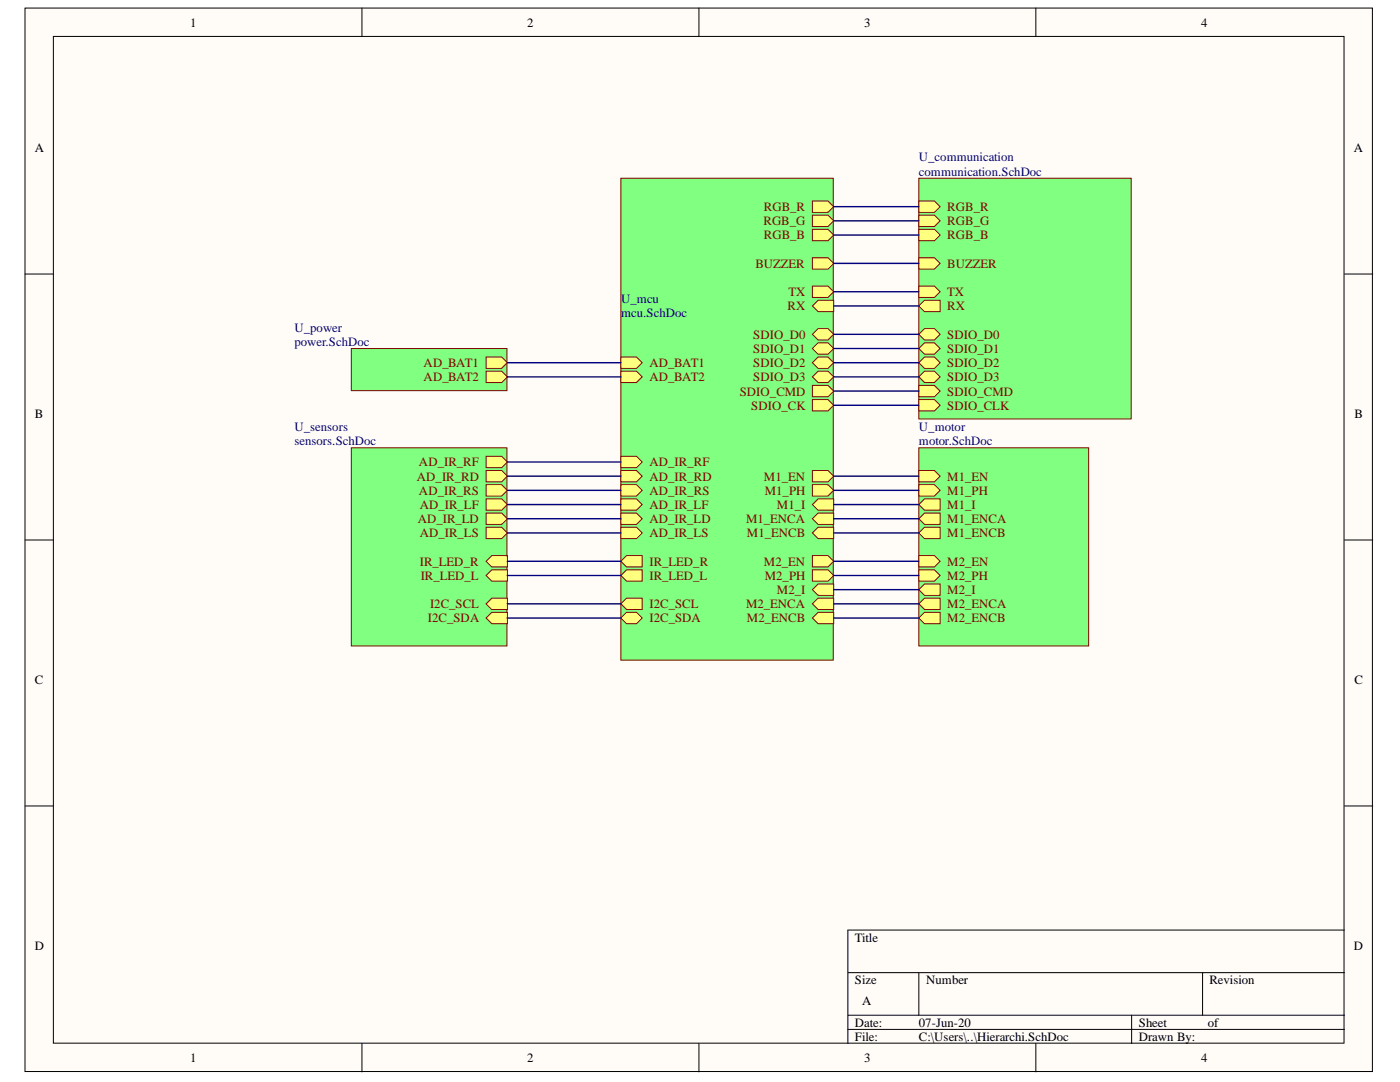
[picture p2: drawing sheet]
<svg xmlns="http://www.w3.org/2000/svg" width="279mm" height="216mm" viewBox="0 0 279 216" stroke-linecap="round" stroke-linejoin="round" font-family="sans-serif">
<g fill="#fffcf8" stroke="#000" stroke-width=".2">
<path d="M5 1.6h268.9v212.2h-268.9z"/>
<path d="M10.7 7.3h257.5v200.8h-257.5z"/>
</g>
<g fill="none" stroke="#000" stroke-width=".2">
<path d="M72.2 1.6v5.7M139.5 1.6v5.7M206.7 1.6v5.7M5 54.7h5.7M268.3 54.7h5.7M5 107.8h5.7M268.3 107.8h5.7M5 160.8h5.7M268.3 160.8h5.7M169.2 194.1h99.1M183.4 194.1v8.5M240 194.1v8.5"/>
<path d="M268.3 185.6h-99.1v22.6M72.2 208.2v5.7M139.5 208.2v5.7M169.2 202.6h99.1M169.2 205.4h99.1M206.7 208.2v5.7M225.8 202.6v5.6"/>
</g>
<path d="M123.9 35.6h42.4v96.1h-42.4z" fill="#80ff80" stroke="#800000" stroke-width=".2"/>
<path d="M123.9 99.5h3.1l1.2 1.2-1.2 1.1h-3.1z" fill-rule="evenodd" fill="#ffff80"/>
<path d="M123.9 99.5h3.1l1.2 1.2-1.2 1.1h-3.1z" fill="none" stroke="#800000" stroke-width=".2"/>
<path d="M123.9 91.1h3.1l1.2 1.1-1.2 1.1h-3.1z" fill-rule="evenodd" fill="#ffff80"/>
<path d="M123.9 91.1h3.1l1.2 1.1-1.2 1.1h-3.1z" fill="none" stroke="#800000" stroke-width=".2"/>
<path d="M123.9 105.2h3.1l1.2 1.1-1.2 1.2h-3.1z" fill-rule="evenodd" fill="#ffff80"/>
<path d="M123.9 105.2h3.1l1.2 1.1-1.2 1.2h-3.1z" fill="none" stroke="#800000" stroke-width=".2"/>
<path d="M123.9 96.7h3.1l1.2 1.1-1.2 1.2h-3.1z" fill-rule="evenodd" fill="#ffff80"/>
<path d="M123.9 96.7h3.1l1.2 1.1-1.2 1.2h-3.1z" fill="none" stroke="#800000" stroke-width=".2"/>
<path d="M123.9 93.9h3.1l1.2 1.1-1.2 1.1h-3.1z" fill-rule="evenodd" fill="#ffff80"/>
<path d="M123.9 93.9h3.1l1.2 1.1-1.2 1.1h-3.1z" fill="none" stroke="#800000" stroke-width=".2"/>
<path d="M123.9 102.4h3.1l1.2 1.1-1.2 1.1h-3.1z" fill-rule="evenodd" fill="#ffff80"/>
<path d="M123.9 102.4h3.1l1.2 1.1-1.2 1.1h-3.1z" fill="none" stroke="#800000" stroke-width=".2"/>
<path d="M162.1 103.5l1.2-1.1h3.1v2.2h-3.1z" fill-rule="evenodd" fill="#ffff80"/>
<path d="M162.1 103.5l1.2-1.1h3.1v2.2h-3.1z" fill="none" stroke="#800000" stroke-width=".2"/>
<path d="M162.1 106.3l1.2-1.1h3.1v2.3h-3.1z" fill-rule="evenodd" fill="#ffff80"/>
<path d="M162.1 106.3l1.2-1.1h3.1v2.3h-3.1z" fill="none" stroke="#800000" stroke-width=".2"/>
<path d="M162.1 93.9h3.1l1.2 1.1-1.2 1.1h-3.1z" fill-rule="evenodd" fill="#ffff80"/>
<path d="M162.1 93.9h3.1l1.2 1.1-1.2 1.1h-3.1z" fill="none" stroke="#800000" stroke-width=".2"/>
<path d="M162.1 96.7h3.1l1.2 1.1-1.2 1.2h-3.1z" fill-rule="evenodd" fill="#ffff80"/>
<path d="M162.1 96.7h3.1l1.2 1.1-1.2 1.2h-3.1z" fill="none" stroke="#800000" stroke-width=".2"/>
<path d="M162.1 100.7l1.2-1.2h3.1v2.3h-3.1z" fill-rule="evenodd" fill="#ffff80"/>
<path d="M162.1 100.7l1.2-1.2h3.1v2.3h-3.1z" fill="none" stroke="#800000" stroke-width=".2"/>
<path d="M162.1 110.9h3.1l1.2 1.1-1.2 1.1h-3.1z" fill-rule="evenodd" fill="#ffff80"/>
<path d="M162.1 110.9h3.1l1.2 1.1-1.2 1.1h-3.1z" fill="none" stroke="#800000" stroke-width=".2"/>
<path d="M123.9 71.2h3.1l1.2 1.2-1.2 1.1h-3.1z" fill-rule="evenodd" fill="#ffff80"/>
<path d="M123.9 71.2h3.1l1.2 1.2-1.2 1.1h-3.1z" fill="none" stroke="#800000" stroke-width=".2"/>
<path d="M123.9 74.1h3.1l1.2 1.1-1.2 1.1h-3.1z" fill-rule="evenodd" fill="#ffff80"/>
<path d="M123.9 74.1h3.1l1.2 1.1-1.2 1.1h-3.1z" fill="none" stroke="#800000" stroke-width=".2"/>
<path d="M162.1 113.7h3.1l1.2 1.1-1.2 1.2h-3.1z" fill-rule="evenodd" fill="#ffff80"/>
<path d="M162.1 113.7h3.1l1.2 1.1-1.2 1.2h-3.1z" fill="none" stroke="#800000" stroke-width=".2"/>
<path d="M162.1 117.7l1.2-1.2h3.1v2.3h-3.1z" fill-rule="evenodd" fill="#ffff80"/>
<path d="M162.1 117.7l1.2-1.2h3.1v2.3h-3.1z" fill="none" stroke="#800000" stroke-width=".2"/>
<path d="M162.1 120.5l1.2-1.1h3.1v2.2h-3.1z" fill-rule="evenodd" fill="#ffff80"/>
<path d="M162.1 120.5l1.2-1.1h3.1v2.2h-3.1z" fill="none" stroke="#800000" stroke-width=".2"/>
<path d="M162.1 123.3l1.2-1.1h3.1v2.3h-3.1z" fill-rule="evenodd" fill="#ffff80"/>
<path d="M162.1 123.3l1.2-1.1h3.1v2.3h-3.1z" fill="none" stroke="#800000" stroke-width=".2"/>
<path d="M123.9 120.5l1.1-1.1h3.2v2.2h-3.2z" fill-rule="evenodd" fill="#ffff80"/>
<path d="M123.9 120.5l1.1-1.1h3.2v2.2h-3.2z" fill="none" stroke="#800000" stroke-width=".2"/>
<path d="M123.9 123.3l1.1-1.1h2l1.2 1.1-1.2 1.2h-2z" fill-rule="evenodd" fill="#ffff80"/>
<path d="M123.9 123.3l1.1-1.1h2l1.2 1.1-1.2 1.2h-2z" fill="none" stroke="#800000" stroke-width=".2"/>
<path d="M123.9 114.8l1.1-1.1h3.2v2.3h-3.2z" fill-rule="evenodd" fill="#ffff80"/>
<path d="M123.9 114.8l1.1-1.1h3.2v2.3h-3.2z" fill="none" stroke="#800000" stroke-width=".2"/>
<path d="M123.9 112l1.1-1.1h3.2v2.2h-3.2z" fill-rule="evenodd" fill="#ffff80"/>
<path d="M123.9 112l1.1-1.1h3.2v2.2h-3.2z" fill="none" stroke="#800000" stroke-width=".2"/>
<path d="M162.1 75.2l1.2-1.1h1.9l1.2 1.1-1.2 1.1h-1.9z" fill-rule="evenodd" fill="#ffff80"/>
<path d="M162.1 75.2l1.2-1.1h1.9l1.2 1.1-1.2 1.1h-1.9z" fill="none" stroke="#800000" stroke-width=".2"/>
<path d="M162.1 61l1.2-1.1h3.1v2.3h-3.1z" fill-rule="evenodd" fill="#ffff80"/>
<path d="M162.1 61l1.2-1.1h3.1v2.3h-3.1z" fill="none" stroke="#800000" stroke-width=".2"/>
<path d="M162.1 40.1h3.1l1.2 1.1-1.2 1.2h-3.1z" fill-rule="evenodd" fill="#ffff80"/>
<path d="M162.1 40.1h3.1l1.2 1.1-1.2 1.2h-3.1z" fill="none" stroke="#800000" stroke-width=".2"/>
<path d="M162.1 51.4h3.1l1.2 1.2-1.2 1.1h-3.1z" fill-rule="evenodd" fill="#ffff80"/>
<path d="M162.1 51.4h3.1l1.2 1.2-1.2 1.1h-3.1z" fill="none" stroke="#800000" stroke-width=".2"/>
<path d="M162.1 42.9h3.1l1.2 1.2-1.2 1.1h-3.1z" fill-rule="evenodd" fill="#ffff80"/>
<path d="M162.1 42.9h3.1l1.2 1.2-1.2 1.1h-3.1z" fill="none" stroke="#800000" stroke-width=".2"/>
<path d="M162.1 57.1h3.1l1.2 1.1-1.2 1.2h-3.1z" fill-rule="evenodd" fill="#ffff80"/>
<path d="M162.1 57.1h3.1l1.2 1.1-1.2 1.2h-3.1z" fill="none" stroke="#800000" stroke-width=".2"/>
<path d="M162.1 69.5l1.2-1.1h1.9l1.2 1.1-1.2 1.2h-1.9z" fill-rule="evenodd" fill="#ffff80"/>
<path d="M162.1 69.5l1.2-1.1h1.9l1.2 1.1-1.2 1.2h-1.9z" fill="none" stroke="#800000" stroke-width=".2"/>
<path d="M162.1 79.7h3.1l1.2 1.2-1.2 1.1h-3.1z" fill-rule="evenodd" fill="#ffff80"/>
<path d="M162.1 79.7h3.1l1.2 1.2-1.2 1.1h-3.1z" fill="none" stroke="#800000" stroke-width=".2"/>
<path d="M162.1 66.7l1.2-1.1h1.9l1.2 1.1-1.2 1.1h-1.9z" fill-rule="evenodd" fill="#ffff80"/>
<path d="M162.1 66.7l1.2-1.1h1.9l1.2 1.1-1.2 1.1h-1.9z" fill="none" stroke="#800000" stroke-width=".2"/>
<path d="M162.1 45.8h3.1l1.2 1.1-1.2 1.1h-3.1z" fill-rule="evenodd" fill="#ffff80"/>
<path d="M162.1 45.8h3.1l1.2 1.1-1.2 1.1h-3.1z" fill="none" stroke="#800000" stroke-width=".2"/>
<path d="M162.1 76.9h3.1l1.2 1.1-1.2 1.2h-3.1z" fill-rule="evenodd" fill="#ffff80"/>
<path d="M162.1 76.9h3.1l1.2 1.1-1.2 1.2h-3.1z" fill="none" stroke="#800000" stroke-width=".2"/>
<path d="M162.1 72.4l1.2-1.2h1.9l1.2 1.2-1.2 1.1h-1.9z" fill-rule="evenodd" fill="#ffff80"/>
<path d="M162.1 72.4l1.2-1.2h1.9l1.2 1.2-1.2 1.1h-1.9z" fill="none" stroke="#800000" stroke-width=".2"/>
<path d="M183.4 89.4h33.9v39.5h-33.9z" fill="#80ff80" stroke="#800000" stroke-width=".2"/>
<path d="M183.4 93.9h3.1l1.1 1.1-1.1 1.1h-3.1z" fill-rule="evenodd" fill="#ffff80"/>
<path d="M183.4 93.9h3.1l1.1 1.1-1.1 1.1h-3.1z" fill="none" stroke="#800000" stroke-width=".2"/>
<path d="M183.4 96.7h3.1l1.1 1.1-1.1 1.2h-3.1z" fill-rule="evenodd" fill="#ffff80"/>
<path d="M183.4 96.7h3.1l1.1 1.1-1.1 1.2h-3.1z" fill="none" stroke="#800000" stroke-width=".2"/>
<path d="M183.4 100.7l1.1-1.2h3.1v2.3h-3.1z" fill-rule="evenodd" fill="#ffff80"/>
<path d="M183.4 100.7l1.1-1.2h3.1v2.3h-3.1z" fill="none" stroke="#800000" stroke-width=".2"/>
<path d="M183.4 103.5l1.1-1.1h3.1v2.2h-3.1z" fill-rule="evenodd" fill="#ffff80"/>
<path d="M183.4 103.5l1.1-1.1h3.1v2.2h-3.1z" fill="none" stroke="#800000" stroke-width=".2"/>
<path d="M183.4 106.3l1.1-1.1h3.1v2.3h-3.1z" fill-rule="evenodd" fill="#ffff80"/>
<path d="M183.4 106.3l1.1-1.1h3.1v2.3h-3.1z" fill="none" stroke="#800000" stroke-width=".2"/>
<path d="M183.4 110.9h3.1l1.1 1.1-1.1 1.1h-3.1z" fill-rule="evenodd" fill="#ffff80"/>
<path d="M183.4 110.9h3.1l1.1 1.1-1.1 1.1h-3.1z" fill="none" stroke="#800000" stroke-width=".2"/>
<path d="M183.4 113.7h3.1l1.1 1.1-1.1 1.2h-3.1z" fill-rule="evenodd" fill="#ffff80"/>
<path d="M183.4 113.7h3.1l1.1 1.1-1.1 1.2h-3.1z" fill="none" stroke="#800000" stroke-width=".2"/>
<path d="M183.4 117.7l1.1-1.2h3.1v2.3h-3.1z" fill-rule="evenodd" fill="#ffff80"/>
<path d="M183.4 117.7l1.1-1.2h3.1v2.3h-3.1z" fill="none" stroke="#800000" stroke-width=".2"/>
<path d="M183.4 120.5l1.1-1.1h3.1v2.2h-3.1z" fill-rule="evenodd" fill="#ffff80"/>
<path d="M183.4 120.5l1.1-1.1h3.1v2.2h-3.1z" fill="none" stroke="#800000" stroke-width=".2"/>
<path d="M183.4 123.3l1.1-1.1h3.1v2.3h-3.1z" fill-rule="evenodd" fill="#ffff80"/>
<path d="M183.4 123.3l1.1-1.1h3.1v2.3h-3.1z" fill="none" stroke="#800000" stroke-width=".2"/>
<path d="M70.1 69.5h31.1v8.4h-31.1z" fill="#80ff80" stroke="#800000" stroke-width=".2"/>
<path d="M97 71.2h3.1l1.2 1.2-1.2 1.1h-3.1z" fill-rule="evenodd" fill="#ffff80"/>
<path d="M97 71.2h3.1l1.2 1.2-1.2 1.1h-3.1z" fill="none" stroke="#800000" stroke-width=".2"/>
<path d="M97 74.1h3.1l1.2 1.1-1.2 1.1h-3.1z" fill-rule="evenodd" fill="#ffff80"/>
<path d="M97 74.1h3.1l1.2 1.1-1.2 1.1h-3.1z" fill="none" stroke="#800000" stroke-width=".2"/>
<path d="M70.1 89.4h31.1v39.5h-31.1z" fill="#80ff80" stroke="#800000" stroke-width=".2"/>
<path d="M97 99.5h3.1l1.2 1.2-1.2 1.1h-3.1z" fill-rule="evenodd" fill="#ffff80"/>
<path d="M97 99.5h3.1l1.2 1.2-1.2 1.1h-3.1z" fill="none" stroke="#800000" stroke-width=".2"/>
<path d="M97 93.9h3.1l1.2 1.1-1.2 1.1h-3.1z" fill-rule="evenodd" fill="#ffff80"/>
<path d="M97 93.9h3.1l1.2 1.1-1.2 1.1h-3.1z" fill="none" stroke="#800000" stroke-width=".2"/>
<path d="M97 105.2h3.1l1.2 1.1-1.2 1.2h-3.1z" fill-rule="evenodd" fill="#ffff80"/>
<path d="M97 105.2h3.1l1.2 1.1-1.2 1.2h-3.1z" fill="none" stroke="#800000" stroke-width=".2"/>
<path d="M97 96.7h3.1l1.2 1.1-1.2 1.2h-3.1z" fill-rule="evenodd" fill="#ffff80"/>
<path d="M97 96.7h3.1l1.2 1.1-1.2 1.2h-3.1z" fill="none" stroke="#800000" stroke-width=".2"/>
<path d="M97 102.4h3.1l1.2 1.1-1.2 1.1h-3.1z" fill-rule="evenodd" fill="#ffff80"/>
<path d="M97 102.4h3.1l1.2 1.1-1.2 1.1h-3.1z" fill="none" stroke="#800000" stroke-width=".2"/>
<path d="M97 91.1h3.1l1.2 1.1-1.2 1.1h-3.1z" fill-rule="evenodd" fill="#ffff80"/>
<path d="M97 91.1h3.1l1.2 1.1-1.2 1.1h-3.1z" fill="none" stroke="#800000" stroke-width=".2"/>
<path d="M97 123.3l1.1-1.1h3.2v2.3h-3.2z" fill-rule="evenodd" fill="#ffff80"/>
<path d="M97 123.3l1.1-1.1h3.2v2.3h-3.2z" fill="none" stroke="#800000" stroke-width=".2"/>
<path d="M97 120.5l1.1-1.1h3.2v2.2h-3.2z" fill-rule="evenodd" fill="#ffff80"/>
<path d="M97 120.5l1.1-1.1h3.2v2.2h-3.2z" fill="none" stroke="#800000" stroke-width=".2"/>
<path d="M97 114.8l1.1-1.1h3.2v2.3h-3.2z" fill-rule="evenodd" fill="#ffff80"/>
<path d="M97 114.8l1.1-1.1h3.2v2.3h-3.2z" fill="none" stroke="#800000" stroke-width=".2"/>
<path d="M97 112l1.1-1.1h3.2v2.2h-3.2z" fill-rule="evenodd" fill="#ffff80"/>
<path d="M97 112l1.1-1.1h3.2v2.2h-3.2z" fill="none" stroke="#800000" stroke-width=".2"/>
<path d="M183.4 35.6h42.4v48h-42.4z" fill="#80ff80" stroke="#800000" stroke-width=".2"/>
<path d="M183.4 51.4h3.1l1.1 1.2-1.1 1.1h-3.1z" fill-rule="evenodd" fill="#ffff80"/>
<path d="M183.4 51.4h3.1l1.1 1.2-1.1 1.1h-3.1z" fill="none" stroke="#800000" stroke-width=".2"/>
<path d="M183.4 40.1h3.1l1.1 1.1-1.1 1.2h-3.1z" fill-rule="evenodd" fill="#ffff80"/>
<path d="M183.4 40.1h3.1l1.1 1.1-1.1 1.2h-3.1z" fill="none" stroke="#800000" stroke-width=".2"/>
<path d="M183.4 45.8h3.1l1.1 1.1-1.1 1.1h-3.1z" fill-rule="evenodd" fill="#ffff80"/>
<path d="M183.4 45.8h3.1l1.1 1.1-1.1 1.1h-3.1z" fill="none" stroke="#800000" stroke-width=".2"/>
<path d="M183.4 42.9h3.1l1.1 1.2-1.1 1.1h-3.1z" fill-rule="evenodd" fill="#ffff80"/>
<path d="M183.4 42.9h3.1l1.1 1.2-1.1 1.1h-3.1z" fill="none" stroke="#800000" stroke-width=".2"/>
<path d="M183.4 72.4l1.1-1.2h2l1.1 1.2-1.1 1.1h-2z" fill-rule="evenodd" fill="#ffff80"/>
<path d="M183.4 72.4l1.1-1.2h2l1.1 1.2-1.1 1.1h-2z" fill="none" stroke="#800000" stroke-width=".2"/>
<path d="M183.4 75.2l1.1-1.1h2l1.1 1.1-1.1 1.1h-2z" fill-rule="evenodd" fill="#ffff80"/>
<path d="M183.4 75.2l1.1-1.1h2l1.1 1.1-1.1 1.1h-2z" fill="none" stroke="#800000" stroke-width=".2"/>
<path d="M183.4 76.9h3.1l1.1 1.1-1.1 1.2h-3.1z" fill-rule="evenodd" fill="#ffff80"/>
<path d="M183.4 76.9h3.1l1.1 1.1-1.1 1.2h-3.1z" fill="none" stroke="#800000" stroke-width=".2"/>
<path d="M183.4 79.7h3.1l1.1 1.2-1.1 1.1h-3.1z" fill-rule="evenodd" fill="#ffff80"/>
<path d="M183.4 79.7h3.1l1.1 1.2-1.1 1.1h-3.1z" fill="none" stroke="#800000" stroke-width=".2"/>
<path d="M183.4 66.7l1.1-1.1h2l1.1 1.1-1.1 1.1h-2z" fill-rule="evenodd" fill="#ffff80"/>
<path d="M183.4 66.7l1.1-1.1h2l1.1 1.1-1.1 1.1h-2z" fill="none" stroke="#800000" stroke-width=".2"/>
<path d="M183.4 69.5l1.1-1.1h2l1.1 1.1-1.1 1.2h-2z" fill-rule="evenodd" fill="#ffff80"/>
<path d="M183.4 69.5l1.1-1.1h2l1.1 1.1-1.1 1.2h-2z" fill="none" stroke="#800000" stroke-width=".2"/>
<path d="M183.4 61l1.1-1.1h3.1v2.3h-3.1z" fill-rule="evenodd" fill="#ffff80"/>
<path d="M183.4 61l1.1-1.1h3.1v2.3h-3.1z" fill="none" stroke="#800000" stroke-width=".2"/>
<path d="M183.4 57.1h3.1l1.1 1.1-1.1 1.2h-3.1z" fill-rule="evenodd" fill="#ffff80"/>
<path d="M183.4 57.1h3.1l1.1 1.1-1.1 1.2h-3.1z" fill="none" stroke="#800000" stroke-width=".2"/>
<g fill="none" stroke="#000080" stroke-width=".28">
<path d="M166.4 41.2h17M166.4 52.6h17M166.4 58.2h17M166.4 44.1h17M166.4 46.9h17M101.3 72.4h22.6M101.3 75.2h22.6M166.4 72.4h17M166.4 75.2h17M166.4 61h17M166.4 66.7h17M166.4 69.5h17"/>
<path d="M166.4 78h17M101.3 97.8h22.6M101.3 95h22.6M101.3 92.2h22.6M166.4 97.8h17M166.4 95h17M166.4 80.9h17M101.3 112h22.6M101.3 114.8h22.6M101.3 106.3h22.6M101.3 103.5h22.6M101.3 100.7h22.6"/>
<path d="M166.4 112h17M166.4 114.8h17M166.4 117.7h17M166.4 106.3h17M166.4 103.5h17M166.4 100.7h17M101.3 120.5h22.6M101.3 123.3h22.6M166.4 120.5h17M166.4 123.3h17"/>
</g>
<g font-size="2.5">
<text x="38" y="5.3">1</text>
<text x="105.2" y="5.3">2</text>
<text x="172.5" y="5.3">3</text>
<text x="239.7" y="5.3">4</text>
<text x="6.9" y="30.4">A</text>
<text x="270.2" y="30.4">A</text>
<text x="6.9" y="83.5">B</text>
<text x="270.3" y="83.5">B</text>
<text x="6.9" y="136.6">C</text>
<text x="270.3" y="136.6">C</text>
<text x="6.9" y="189.6">D</text>
<text x="170.6" y="187.9">Title</text>
<text x="270.2" y="189.6">D</text>
<text x="170.6" y="196.4">Size</text>
<text x="184.8" y="196.4">Number</text>
<text x="241.4" y="196.4">Revision</text>
<text x="172.1" y="200.6">A</text>
<text x="170.6" y="204.9">Date:</text>
<text x="170.6" y="207.6">File:</text>
<text x="183.4" y="204.9">07-Jun-20</text>
<text x="183.4" y="207.6">C:\Users\..\Hierarchi.SchDoc</text>
<text x="227.3" y="204.9">Sheet</text>
<text x="227.3" y="207.6">Drawn By:</text>
<text x="241" y="204.9">of</text>
<text x="38" y="212">1</text>
<text x="105.2" y="212">2</text>
<text x="172.5" y="212">3</text>
<text x="239.7" y="212">4</text>
</g>
<g font-size="2.5" fill="#000080">
<text x="183.4" y="32.2">U_communication</text>
<text x="183.4" y="35.1">communication.SchDoc</text>
<text x="123.9" y="60.5">U_mcu</text>
<text x="123.9" y="63.3">mcu.SchDoc</text>
<text x="58.8" y="66.2">U_power</text>
<text x="58.8" y="69">power.SchDoc</text>
<text x="58.8" y="85.9">U_sensors</text>
<text x="58.8" y="88.8">sensors.SchDoc</text>
<text x="183.4" y="85.9">U_motor</text>
<text x="183.4" y="88.8">motor.SchDoc</text>
</g>
<g font-size="2.5" fill="#800000">
<text x="152.4" y="44.9">RGB_G</text>
<text x="152.4" y="42.1">RGB_R</text>
<text x="152.4" y="47.7">RGB_B</text>
<text x="189.1" y="42.1">RGB_R</text>
<text x="189.1" y="47.7">RGB_B</text>
<text x="189.1" y="44.9">RGB_G</text>
<text x="150.8" y="53.4">BUZZER</text>
<text x="189.1" y="53.4">BUZZER</text>
<text x="157.3" y="59.1">TX</text>
<text x="189.1" y="59.1">TX</text>
<text x="157.2" y="61.9">RX</text>
<text x="189.1" y="61.9">RX</text>
<text x="150.3" y="70.4">SDIO_D1</text>
<text x="150.3" y="67.6">SDIO_D0</text>
<text x="189.1" y="67.6">SDIO_D0</text>
<text x="189.1" y="70.4">SDIO_D1</text>
<text x="84.5" y="73.3">AD_BAT1</text>
<text x="84.5" y="76.1">AD_BAT2</text>
<text x="129.6" y="73.3">AD_BAT1</text>
<text x="129.6" y="76.1">AD_BAT2</text>
<text x="150.3" y="76.1">SDIO_D3</text>
<text x="150.3" y="73.3">SDIO_D2</text>
<text x="189.1" y="73.3">SDIO_D2</text>
<text x="189.1" y="76.1">SDIO_D3</text>
<text x="147.6" y="78.9">SDIO_CMD</text>
<text x="149.9" y="81.7">SDIO_CK</text>
<text x="189.1" y="78.9">SDIO_CMD</text>
<text x="189.1" y="81.7">SDIO_CLK</text>
<text x="83.2" y="95.9">AD_IR_RD</text>
<text x="83.6" y="93">AD_IR_RF</text>
<text x="129.6" y="93">AD_IR_RF</text>
<text x="129.6" y="95.9">AD_IR_RD</text>
<text x="152.4" y="95.9">M1_EN</text>
<text x="189.1" y="95.9">M1_EN</text>
<text x="83.6" y="98.7">AD_IR_RS</text>
<text x="83.8" y="101.6">AD_IR_LF</text>
<text x="129.6" y="101.6">AD_IR_LF</text>
<text x="129.6" y="98.7">AD_IR_RS</text>
<text x="152.6" y="98.7">M1_PH</text>
<text x="155.1" y="101.6">M1_I</text>
<text x="189.1" y="98.7">M1_PH</text>
<text x="189.1" y="101.6">M1_I</text>
<text x="83.4" y="104.4">AD_IR_LD</text>
<text x="83.8" y="107.2">AD_IR_LS</text>
<text x="129.6" y="107.2">AD_IR_LS</text>
<text x="129.6" y="104.4">AD_IR_LD</text>
<text x="148.9" y="104.4">M1_ENCA</text>
<text x="149.1" y="107.2">M1_ENCB</text>
<text x="189.1" y="104.4">M1_ENCA</text>
<text x="189.1" y="107.2">M1_ENCB</text>
<text x="83.8" y="112.9">IR_LED_R</text>
<text x="129.6" y="112.9">IR_LED_R</text>
<text x="152.4" y="112.9">M2_EN</text>
<text x="189.1" y="112.9">M2_EN</text>
<text x="84" y="115.7">IR_LED_L</text>
<text x="129.6" y="115.7">IR_LED_L</text>
<text x="152.6" y="115.7">M2_PH</text>
<text x="155.1" y="118.6">M2_I</text>
<text x="189.1" y="115.7">M2_PH</text>
<text x="189.1" y="118.6">M2_I</text>
<text x="85.4" y="124.1">I2C_SDA</text>
<text x="85.8" y="121.4">I2C_SCL</text>
<text x="129.6" y="121.4">I2C_SCL</text>
<text x="129.6" y="124.1">I2C_SDA</text>
<text x="148.9" y="121.4">M2_ENCA</text>
<text x="149.1" y="124.1">M2_ENCB</text>
<text x="189.1" y="121.4">M2_ENCA</text>
<text x="189.1" y="124.1">M2_ENCB</text>
</g>
</svg>
